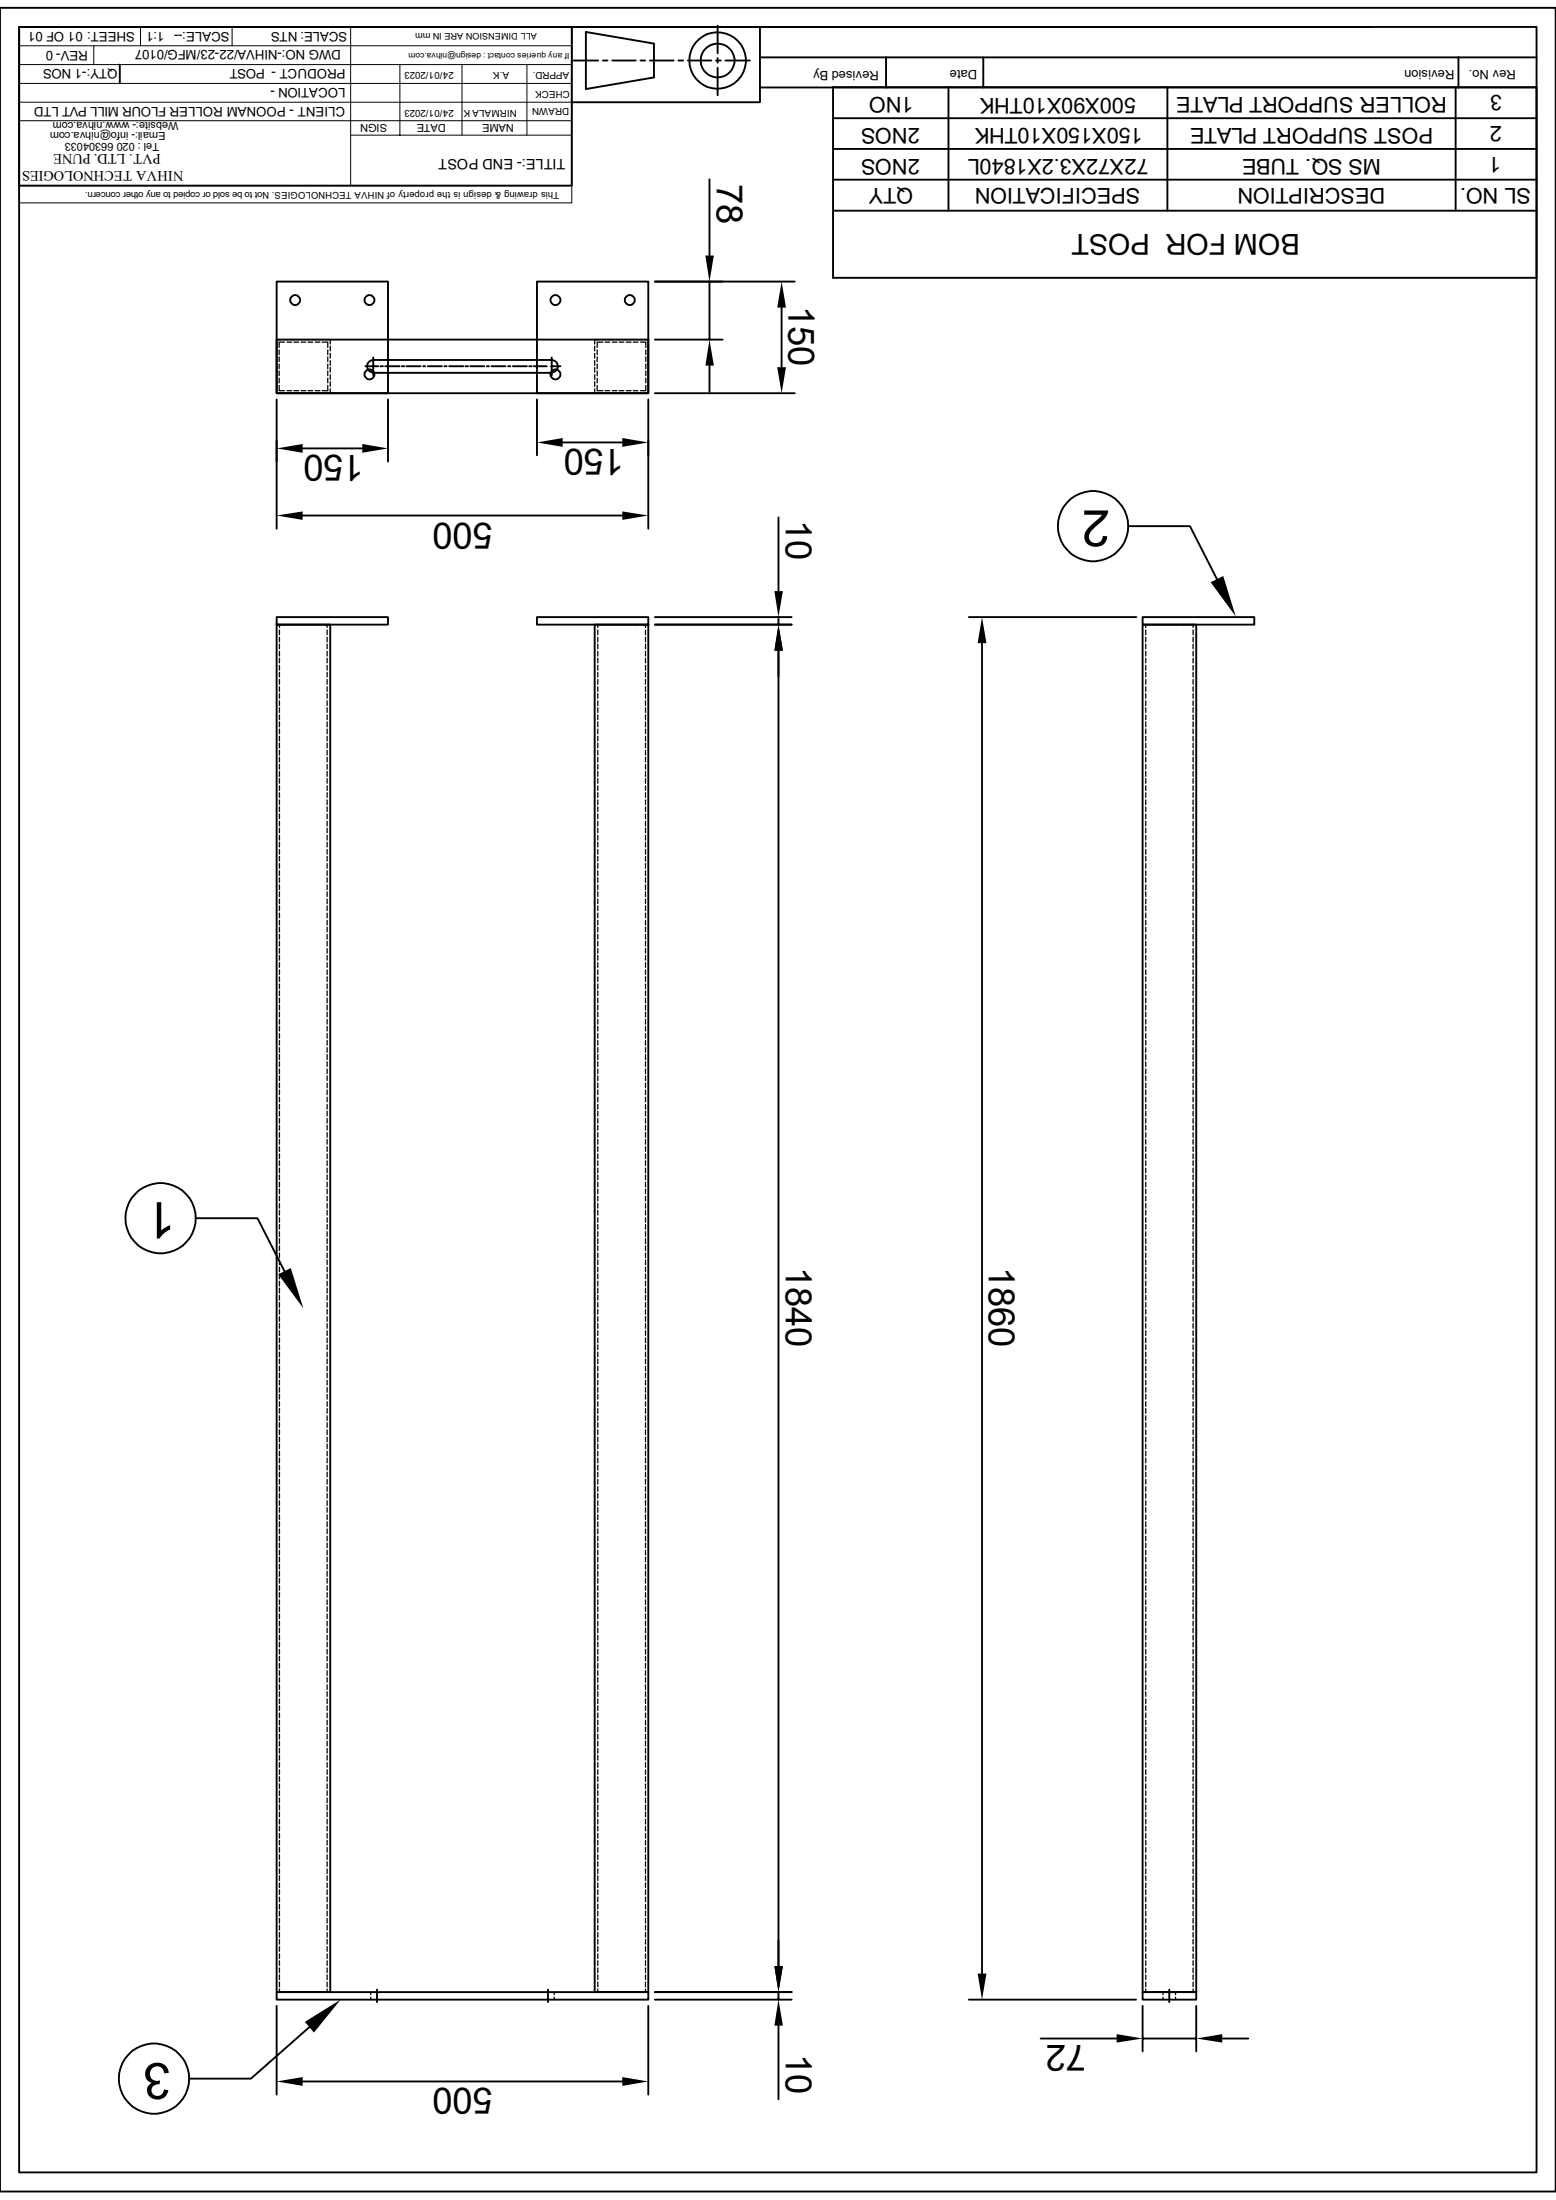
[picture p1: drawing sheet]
<svg xmlns="http://www.w3.org/2000/svg" width="210mm" height="297mm" viewBox="0 0 210 297" stroke-linecap="round" stroke-linejoin="round" font-family="sans-serif">
<g fill="none" stroke="#000" stroke-width=".25">
<path d="M0 1.1h210v294.8h-210zM2.6 3.6h204.8v289.7h-204.8zM2.6 3.6h74.6v21.5h-74.6zM2.6 3.6h68.9M16.2 8.7v2.6M77.2 3.6h25.4M77.4 8.2h3.3M79.1 4.3l9.2 1.6v4.6l-9.2 1.5zM81.4 8.2h.6M82.6 8.2h3.2M86.4 8.2h.7M87.7 8.2h3.2"/>
<path d="M91.6 8.2h.6M92.8 8.2h3.2M96.6 8.2h.7M96.9 3.5v3.7M96.9 7.8v.7M96.9 9.1v3.8M97.9 8.2h3.3M102.6 7.7h104.8M102.6 11.8h104.8M112.4 11.8h95v25.7h-95zM112.4 16h95M119.6 7.7v4.1"/>
<path d="M128 11.8v16.6M132.7 7.7v4.1M157.6 11.8v16.6M185.1 3.6h-82.5v10.2h-25.4M196.5 11.8v16.6M196.9 7.7v4.1M37.3 38h15.1v15.1h-15.1zM72.5 38h15v15.1h-15zM88.4 38h18.9M95.8 24.2v10.3M95.8 38v7.8M112.4 28.4h95"/>
<path d="M112.4 24.3h95M112.4 20.1h95M37.3 45.8h50.2v7.3h-50.2zM37.3 53.9v17.5M49.3 49.4h1.8M50.4 49.4v.1M50.4 48.3v1M50.4 49.6v1.1M50.4 50.3h24.1M51.4 49.4h.3M52 49.4h1.9M52.4 53.9v8.4"/>
<path d="M54.2 49.4h.4M54.9 49.4h1.9M57.1 49.4h.3M57.7 49.4h1.9M60 49.4h.3M60.6 49.4h1.9M62.8 49.4h.4M63.5 49.4h1.9M65.7 49.4h.3M66.3 49.4h1.9M68.6 49.4h.3M69.2 49.4h1.9"/>
<path d="M71.4 49.4h.4M72.1 49.4h1.7M72.5 53.9v7.6M74.4 49.4h.1M74.5 50.3a.85 .85 0 0 0 .8-.9 .85 .85 0 0 0-.8-.8h-24.1a.85 .85 0 0 0-.9 .8 .85 .85 0 0 0 .9 .9M74.5 48.3v1M74.5 49.6v1.1M74.5 49.4v.1M74.6 49.4h1M75.9 59.7h8.1M87.5 53.9v17.5M88.4 53.1h18.9"/>
<path d="M88.4 45.8h9.1M95.8 49.4v3.5M105.5 41.5v8.1M40.9 69.6h43.1M40.9 60.5h8M105.1 69.9v9.9M152.3 71h8.3l3.7 7.2M37.3 84.3h7.3v184.6h-7.3zM37.3 83.3h15.1v1h-15.1zM72.5 83.3h15v1h-15zM80.3 84.3h7.2v184.6h-7.2zM88.4 84.3h18.4"/>
<path d="M88.4 83.3h18.4M105.1 87.8v177.6M105.1 83.3v1M130.8 83.3h22.6M132.5 86.8v179.6M154.2 84.3h7.3v184.6h-7.3zM154.2 83.3h15.1v1h-15.1zM26.5 164.5h8.3l3.6 7.1M37.3 268.9h50.2v1.1h-50.2zM37.3 270.8v12M41.7 273.7l-7.8 6.9h-8.3M50.9 268.6v1.7"/>
<path d="M74 268.6v1.7M87.5 270.8v12M88.4 268.9h18.4M88.4 270h18.4M105.1 268.9v1.1M105.1 273.5v9.9M130.8 270h22.5M140.5 275.2h10.2M154.2 270.8v6.1M154.2 275.2h7.3M154.2 268.9h7.3v1.1h-7.3zM157.8 268.6v1.7"/>
<path d="M161.5 270.8v6.1M165 275.2h3.5M40.9 281h43.1"/>
<circle cx="96.9" cy="8.2" r="3.8"/>
<circle cx="96.9" cy="8.2" r="2.29"/>
<circle cx="39.9" cy="40.5" r=".67"/>
<circle cx="49.9" cy="40.5" r=".67"/>
<circle cx="49.9" cy="50.6" r=".67"/>
<circle cx="75" cy="40.5" r=".67"/>
<circle cx="75" cy="50.6" r=".67"/>
<circle cx="85" cy="40.5" r=".67"/>
<circle cx="147.5" cy="71" r="4.7"/>
<circle cx="21.7" cy="164.5" r="4.7"/>
<circle cx="20.8" cy="280.6" r="4.7"/>
</g>
<g fill="none" stroke="#000" stroke-width=".13">
<path d="M2.6 8.7h74.6M2.6 11.3h74.6M2.6 13.8h74.6M2.6 16.3h74.6M2.6 6.2h74.6M12.7 6.2v2.5M19 3.6v2.6M31.3 3.6v2.6M47.3 3.6v21.5M47.3 18.2h29.9M54 8.7v9.5M62.4 8.7v9.5"/>
<path d="M71.1 8.7v9.5M77.2 3.6v21.5M2.6 25.1h74.6v2.3h-74.6zM2.6 25.1h73.3"/>
</g>
<g fill="#000">
<path d="M95.2 34.5h1.2l-.6 3.5zM95.8 45.8l.6 3.6h-1.2zM105.5 38l.6 3.5h-1.2zM104.9 49.6h1.2l-.6 3.5zM37.3 69.6l3.6-.6v1.2zM37.3 60.5l3.6-.6v1.2zM48.9 59.9l3.5 .6-3.5 .6zM72.5 59.7l3.4-.6v1.2zM84 59.1l3.5 .6-3.5 .6zM84 69l3.5 .6-3.5 .6zM104.5 79.8h1.2l-.6 3.5zM163.4 78.6l1.7-.8 1.7 5.4z"/>
<path d="M105.1 84.3l.6 3.5h-1.2zM132.5 83.3l.6 3.5h-1.1zM37.5 172l1.7-.8 1.7 5.4zM41.1 273l4.9-3-3.6 4.4zM104.5 265.4h1.2l-.6 3.5zM105.1 270l.6 3.5h-1.2zM132 266.4h1.1l-.6 3.6zM150.7 274.6l3.5 .6-3.5 .6zM161.5 275.2l3.5-.6v1.2zM37.3 281l3.6-.6v1.2zM84 280.4l3.5 .6-3.5 .6z"/>
</g>
<g fill="none" stroke="#000" stroke-width=".17">
<path d="M37.3 52.5v.6h.6M37.3 46.7v.7M37.3 47.7v.6M37.3 48.7v.6M37.3 49.6v.6M37.3 50.6v.6M37.3 51.5v.7M37.7 52v.7h.7M37.7 47.2v.7M37.7 48.2v.6M37.7 49.1v.7M37.7 50.1v.6"/>
<path d="M37.7 51.1v.6M37.9 45.8h-.6v.6M38.2 53.1h.7M38.2 45.8h.7M38.4 46.2h-.7v.7M38.7 46.2h.7M38.7 52.7h.7M39.2 53.1h.6M39.2 45.8h.6M39.7 46.2h.6M39.7 52.7h.6M40.1 53.1h.7"/>
<path d="M40.1 45.8h.7M40.6 46.2h.7M40.6 52.7h.7M41.1 53.1h.6M41.1 45.8h.6M41.6 46.2h.6M41.6 52.7h.6M42.1 53.1h.6M42.1 45.8h.6M42.5 46.2h.7M42.5 52.7h.7M43 53.1h.6"/>
<path d="M43 45.8h.6M43.5 46.2h.7v.7M44 45.8h.6v.6M44.2 47.2v.7M44.2 48.2v.6M44.2 49.1v.7M44.2 50.1v.6M44.2 51.1v.6M44.2 52v.7h-.7M44.6 46.7v.7M44.6 47.7v.6M44.6 48.7v.6"/>
<path d="M44.6 49.6v.6M44.6 50.6v.6M44.6 51.5v.7M44.6 52.5v.6h-.6M80.3 52.5v.6h.6M80.3 46.7v.7M80.3 47.7v.6M80.3 48.7v.6M80.3 49.6v.6M80.3 50.6v.6M80.3 51.5v.7M80.6 52v.7h.8"/>
<path d="M80.6 47.2v.7M80.6 48.2v.6M80.6 49.1v.7M80.6 50.1v.6M80.6 51.1v.6M80.9 45.8h-.6v.6M81.2 53.1h.6M81.2 45.8h.6M81.4 46.2h-.8v.7M81.7 52.7h.6M81.7 46.2h.6M82.1 53.1h.7"/>
<path d="M82.1 45.8h.7M82.6 52.7h.7M82.6 46.2h.7M83.1 53.1h.6M83.1 45.8h.6M83.6 52.7h.6M83.6 46.2h.6M84.1 53.1h.6M84.1 45.8h.6M84.5 52.7h.7M84.5 46.2h.7M85 53.1h.6"/>
<path d="M85 45.8h.6M85.5 52.7h.6M85.5 46.2h.6M86 53.1h.6M86 45.8h.6M86.4 46.2h.8v.7M86.9 45.8h.6v.6M87.2 52v.7h-.8M87.2 47.2v.7M87.2 48.2v.6M87.2 49.1v.7M87.2 50.1v.6"/>
<path d="M87.2 51.1v.6M87.5 52.5v.6h-.6M87.5 46.7v.7M87.5 47.7v.6M87.5 48.7v.6M87.5 49.6v.6M87.5 50.6v.6M87.5 51.5v.7M37.7 85v.7M37.7 86v.7M37.7 87v.6M37.7 87.9v.7"/>
<path d="M37.7 88.9v.6M37.7 89.8v.7M37.7 90.8v.6M37.7 91.7v.7M37.7 92.7v.6M37.7 93.6v.7M37.7 94.6v.7M37.7 95.5v.7M37.7 96.5v.7M37.7 97.5v.6M37.7 98.4v.7M37.7 99.4v.6"/>
<path d="M38.4 84.3h-.7v.4M38.7 84.3h.7M39.7 84.3h.6M40.6 84.3h.7M41.6 84.3h.6M42.5 84.3h.7M43.5 84.3h.7v.4M44.2 85v.7M44.2 86v.7M44.2 87v.6M44.2 87.9v.7M44.2 88.9v.6"/>
<path d="M44.2 89.8v.7M44.2 90.8v.6M44.2 91.7v.7M44.2 92.7v.6M44.2 93.6v.7M44.2 94.6v.6M44.2 95.5v.7M44.2 96.5v.7M44.2 97.5v.6M44.2 98.4v.7M44.2 99.4v.6M80.7 85v.7"/>
<path d="M80.7 86v.7M80.7 87v.6M80.7 87.9v.7M80.7 88.9v.6M80.7 89.8v.7M80.7 90.8v.6M80.7 91.7v.7M80.7 92.7v.6M80.7 93.6v.7M80.7 94.6v.6M80.7 95.5v.7M80.7 96.5v.7"/>
<path d="M80.7 97.5v.6M80.7 98.4v.7M80.7 99.4v.6M81.4 84.3h-.7v.4M81.7 84.3h.6M82.6 84.3h.7M83.6 84.3h.6M84.5 84.3h.7M85.5 84.3h.6M86.4 84.3h.7v.4M87.1 85v.7M87.1 86v.7"/>
<path d="M87.1 87v.6M87.1 87.9v.7M87.1 88.9v.6M87.1 89.8v.7M87.1 90.8v.6M87.1 91.7v.7M87.1 92.7v.6M87.1 93.6v.7M87.1 94.6v.7M87.1 95.5v.7M87.1 96.5v.7M87.1 97.5v.6"/>
<path d="M87.1 98.4v.7M87.1 99.4v.6M154.6 85v.7M154.6 86v.7M154.6 87v.6M154.6 87.9v.7M154.6 88.9v.6M154.6 89.8v.7M154.6 90.8v.6M154.6 91.7v.7M154.6 92.7v.6M154.6 93.6v.7"/>
<path d="M154.6 94.6v.6M154.6 95.5v.7M154.6 96.5v.7M154.6 97.5v.6M154.6 98.4v.7M154.6 99.4v.6M155.3 84.3h-.7v.4M155.6 84.3h.7M156.5 84.3h.7M157.5 84.3h.7M158.5 84.3h.6M159.4 84.3h.7"/>
<path d="M160.4 84.3h.6v.4M161 85v.7M161 86v.7M161 87v.6M161 87.9v.7M161 88.9v.6M161 89.8v.7M161 90.8v.6M161 91.7v.7M161 92.7v.6M161 93.6v.7M161 94.6v.7"/>
<path d="M161 95.5v.7M161 96.5v.7M161 97.5v.6M161 98.4v.7M161 99.4v.6M37.7 100.3v.7M37.7 101.3v.6M37.7 102.2v.7M37.7 103.2v.6M37.7 104.1v.7M37.7 105.1v.6M37.7 106.1v.6"/>
<path d="M37.7 107v.7M37.7 108v.6M37.7 108.9v.7M37.7 109.9v.6M37.7 110.9v.6M37.7 111.8v.6M37.7 112.8v.6M37.7 113.7v.6M37.7 114.7v.6M37.7 115.6v.6M37.7 116.6v.6M37.7 117.6v.6"/>
<path d="M37.7 118.5v.6M37.7 119.5v.6M44.2 100.3v.7M44.2 101.3v.6M44.2 102.2v.7M44.2 103.2v.6M44.2 104.1v.7M44.2 105.1v.6M44.2 106.1v.6M44.2 107v.7M44.2 108v.6M44.2 108.9v.7"/>
<path d="M44.2 109.9v.6M44.2 110.9v.6M44.2 111.8v.6M44.2 112.8v.6M44.2 113.7v.6M44.2 114.7v.6M44.2 115.6v.6M44.2 116.6v.6M44.2 117.6v.6M44.2 118.5v.6M44.2 119.5v.6M80.7 100.3v.7"/>
<path d="M80.7 101.3v.6M80.7 102.2v.7M80.7 103.2v.6M80.7 104.1v.7M80.7 105.1v.6M80.7 106.1v.6M80.7 107v.7M80.7 108v.6M80.7 108.9v.7M80.7 109.9v.6M80.7 110.9v.6M80.7 111.8v.6"/>
<path d="M80.7 112.8v.6M80.7 113.7v.6M80.7 114.7v.6M80.7 115.6v.6M80.7 116.6v.6M80.7 117.6v.6M80.7 118.5v.6M80.7 119.5v.6M87.1 100.3v.7M87.1 101.3v.6M87.1 102.2v.7M87.1 103.2v.6"/>
<path d="M87.1 104.1v.7M87.1 105.1v.6M87.1 106.1v.6M87.1 107v.7M87.1 108v.6M87.1 108.9v.7M87.1 109.9v.6M87.1 110.9v.6M87.1 111.8v.6M87.1 112.8v.6M87.1 113.7v.6M87.1 114.7v.6"/>
<path d="M87.1 115.6v.6M87.1 116.6v.6M87.1 117.6v.6M87.1 118.5v.6M87.1 119.5v.6M154.6 100.3v.7M154.6 101.3v.6M154.6 102.2v.7M154.6 103.2v.6M154.6 104.1v.7M154.6 105.1v.6M154.6 106.1v.6"/>
<path d="M154.6 107v.7M154.6 108v.6M154.6 108.9v.7M154.6 109.9v.6M154.6 110.9v.6M154.6 111.8v.6M154.6 112.8v.6M154.6 113.7v.6M154.6 114.7v.6M154.6 115.6v.6M154.6 116.6v.6M154.6 117.6v.6"/>
<path d="M154.6 118.5v.6M154.6 119.5v.6M161 100.3v.7M161 101.3v.6M161 102.2v.7M161 103.2v.6M161 104.1v.7M161 105.1v.6M161 106.1v.6M161 107v.7M161 108v.6M161 108.9v.7"/>
<path d="M161 109.9v.6M161 110.9v.6M161 111.8v.6M161 112.8v.6M161 113.7v.6M161 114.7v.6M161 115.6v.6M161 116.6v.6M161 117.6v.6M161 118.5v.6M161 119.5v.6M37.7 120.4v.6"/>
<path d="M37.7 121.4v.6M37.7 122.3v.6M37.7 123.3v.6M37.7 124.2v.7M37.7 125.2v.6M37.7 126.2v.6M37.7 127.1v.6M37.7 128.1v.6M37.7 129v.6M37.7 130v.6M37.7 130.9v.7M37.7 131.9v.6"/>
<path d="M37.7 132.8v.7M37.7 133.8v.6M37.7 134.7v.7M37.7 135.7v.7M37.7 136.7v.6M37.7 137.6v.7M37.7 138.6v.6M37.7 139.5v.7M44.2 120.4v.6M44.2 121.4v.6M44.2 122.3v.6M44.2 123.3v.6"/>
<path d="M44.2 124.2v.7M44.2 125.2v.6M44.2 126.2v.6M44.2 127.1v.6M44.2 128.1v.6M44.2 129v.6M44.2 130v.6M44.2 130.9v.7M44.2 131.9v.6M44.2 132.8v.7M44.2 133.8v.6M44.2 134.7v.7"/>
<path d="M44.2 135.7v.7M44.2 136.7v.6M44.2 137.6v.7M44.2 138.6v.6M44.2 139.5v.7M80.7 120.4v.6M80.7 121.4v.6M80.7 122.3v.6M80.7 123.3v.6M80.7 124.2v.7M80.7 125.2v.6M80.7 126.2v.6"/>
<path d="M80.7 127.1v.6M80.7 128.1v.6M80.7 129v.6M80.7 130v.6M80.7 130.9v.7M80.7 131.9v.6M80.7 132.8v.7M80.7 133.8v.6M80.7 134.7v.7M80.7 135.7v.7M80.7 136.7v.6M80.7 137.6v.7"/>
<path d="M80.7 138.6v.6M80.7 139.5v.7M87.1 120.4v.6M87.1 121.4v.6M87.1 122.3v.6M87.1 123.3v.6M87.1 124.2v.7M87.1 125.2v.6M87.1 126.2v.6M87.1 127.1v.6M87.1 128.1v.6M87.1 129v.6"/>
<path d="M87.1 130v.6M87.1 130.9v.7M87.1 131.9v.6M87.1 132.8v.7M87.1 133.8v.6M87.1 134.7v.7M87.1 135.7v.7M87.1 136.7v.6M87.1 137.6v.7M87.1 138.6v.6M87.1 139.5v.7M154.6 120.4v.6"/>
<path d="M154.6 121.4v.6M154.6 122.3v.6M154.6 123.3v.6M154.6 124.2v.7M154.6 125.2v.6M154.6 126.2v.6M154.6 127.1v.6M154.6 128.1v.6M154.6 129v.6M154.6 130v.6M154.6 130.9v.7M154.6 131.9v.6"/>
<path d="M154.6 132.8v.7M154.6 133.8v.6M154.6 134.7v.7M154.6 135.7v.7M154.6 136.7v.6M154.6 137.6v.7M154.6 138.6v.6M154.6 139.5v.7M161 120.4v.6M161 121.4v.6M161 122.3v.6M161 123.3v.6"/>
<path d="M161 124.2v.7M161 125.2v.6M161 126.2v.6M161 127.1v.6M161 128.1v.6M161 129v.6M161 130v.6M161 130.9v.7M161 131.9v.6M161 132.8v.7M161 133.8v.6M161 134.7v.7"/>
<path d="M161 135.7v.7M161 136.7v.6M161 137.6v.7M161 138.6v.6M161 139.5v.7M37.7 140.5v.6M37.7 141.4v.7M37.7 142.4v.6M37.7 143.3v.7M37.7 144.3v.6M37.7 145.2v.7M37.7 146.2v.7"/>
<path d="M37.7 147.2v.6M37.7 148.1v.7M37.7 149.1v.6M37.7 150v.7M37.7 151v.6M37.7 151.9v.7M37.7 152.9v.6M37.7 153.8v.7M37.7 154.8v.6M37.7 155.8v.6M37.7 156.7v.7M37.7 157.7v.6"/>
<path d="M37.7 158.6v.7M37.7 159.6v.6M44.2 140.5v.6M44.2 141.4v.7M44.2 142.4v.6M44.2 143.3v.7M44.2 144.3v.6M44.2 145.2v.7M44.2 146.2v.7M44.2 147.2v.6M44.2 148.1v.7M44.2 149.1v.6"/>
<path d="M44.2 150v.7M44.2 151v.6M44.2 151.9v.7M44.2 152.9v.6M44.2 153.8v.7M44.2 154.8v.6M44.2 155.8v.6M44.2 156.7v.7M44.2 157.7v.6M44.2 158.6v.7M44.2 159.6v.6M80.7 140.5v.6"/>
<path d="M80.7 141.4v.7M80.7 142.4v.6M80.7 143.3v.7M80.7 144.3v.6M80.7 145.2v.7M80.7 146.2v.7M80.7 147.2v.6M80.7 148.1v.7M80.7 149.1v.6M80.7 150v.7M80.7 151v.6M80.7 151.9v.7"/>
<path d="M80.7 152.9v.6M80.7 153.8v.7M80.7 154.8v.6M80.7 155.8v.6M80.7 156.7v.7M80.7 157.7v.6M80.7 158.6v.7M80.7 159.6v.6M87.1 140.5v.6M87.1 141.4v.7M87.1 142.4v.6M87.1 143.3v.7"/>
<path d="M87.1 144.3v.6M87.1 145.2v.7M87.1 146.2v.7M87.1 147.2v.6M87.1 148.1v.7M87.1 149.1v.6M87.1 150v.7M87.1 151v.6M87.1 151.9v.7M87.1 152.9v.6M87.1 153.8v.7M87.1 154.8v.6"/>
<path d="M87.1 155.8v.6M87.1 156.7v.7M87.1 157.7v.6M87.1 158.6v.7M87.1 159.6v.6M154.6 140.5v.6M154.6 141.4v.7M154.6 142.4v.6M154.6 143.3v.7M154.6 144.3v.6M154.6 145.2v.7M154.6 146.2v.7"/>
<path d="M154.6 147.2v.6M154.6 148.1v.7M154.6 149.1v.6M154.6 150v.7M154.6 151v.6M154.6 151.9v.7M154.6 152.9v.6M154.6 153.8v.7M154.6 154.8v.6M154.6 155.8v.6M154.6 156.7v.7M154.6 157.7v.6"/>
<path d="M154.6 158.6v.7M154.6 159.6v.6M161 140.5v.6M161 141.4v.7M161 142.4v.6M161 143.3v.7M161 144.3v.6M161 145.2v.7M161 146.2v.7M161 147.2v.6M161 148.1v.7M161 149.1v.6"/>
<path d="M161 150v.7M161 151v.6M161 151.9v.7M161 152.9v.6M161 153.8v.7M161 154.8v.6M161 155.8v.6M161 156.7v.7M161 157.7v.6M161 158.6v.7M161 159.6v.6M37.7 160.5v.7"/>
<path d="M37.7 161.5v.6M37.7 162.5v.6M37.7 163.4v.6M37.7 164.4v.6M37.7 165.3v.6M37.7 166.3v.6M37.7 167.2v.7M37.7 168.2v.6M37.7 169.2v.6M37.7 170.1v.6M37.7 171.1v.6M37.7 172v.6"/>
<path d="M37.7 173v.6M37.7 173.9v.7M37.7 174.9v.6M37.7 175.9v.6M37.7 176.8v.6M37.7 177.8v.6M37.7 178.7v.6M37.7 179.7v.6M44.2 160.5v.7M44.2 161.5v.6M44.2 162.5v.6M44.2 163.4v.6"/>
<path d="M44.2 164.4v.6M44.2 165.3v.6M44.2 166.3v.6M44.2 167.2v.7M44.2 168.2v.6M44.2 169.2v.6M44.2 170.1v.6M44.2 171.1v.6M44.2 172v.6M44.2 173v.6M44.2 173.9v.7M44.2 174.9v.6"/>
<path d="M44.2 175.9v.6M44.2 176.8v.6M44.2 177.8v.6M44.2 178.7v.6M44.2 179.7v.6M80.7 160.5v.7M80.7 161.5v.6M80.7 162.5v.6M80.7 163.4v.6M80.7 164.4v.6M80.7 165.3v.6M80.7 166.3v.6"/>
<path d="M80.7 167.2v.7M80.7 168.2v.6M80.7 169.2v.6M80.7 170.1v.6M80.7 171.1v.6M80.7 172v.6M80.7 173v.6M80.7 173.9v.7M80.7 174.9v.6M80.7 175.9v.6M80.7 176.8v.6M80.7 177.8v.6"/>
<path d="M80.7 178.7v.6M80.7 179.7v.6M87.1 160.5v.7M87.1 161.5v.6M87.1 162.5v.6M87.1 163.4v.6M87.1 164.4v.6M87.1 165.3v.6M87.1 166.3v.6M87.1 167.2v.7M87.1 168.2v.6M87.1 169.2v.6"/>
<path d="M87.1 170.1v.6M87.1 171.1v.6M87.1 172v.6M87.1 173v.6M87.1 173.9v.7M87.1 174.9v.6M87.1 175.9v.6M87.1 176.8v.6M87.1 177.8v.6M87.1 178.7v.6M87.1 179.7v.6M154.6 160.5v.7"/>
<path d="M154.6 161.5v.6M154.6 162.5v.6M154.6 163.4v.6M154.6 164.4v.6M154.6 165.3v.6M154.6 166.3v.6M154.6 167.2v.7M154.6 168.2v.6M154.6 169.2v.6M154.6 170.1v.6M154.6 171.1v.6M154.6 172v.6"/>
<path d="M154.6 173v.6M154.6 173.9v.7M154.6 174.9v.6M154.6 175.9v.6M154.6 176.8v.6M154.6 177.8v.6M154.6 178.7v.6M154.6 179.7v.6M161 160.5v.7M161 161.5v.6M161 162.5v.6M161 163.4v.6"/>
<path d="M161 164.4v.6M161 165.3v.6M161 166.3v.6M161 167.2v.7M161 168.2v.6M161 169.2v.6M161 170.1v.6M161 171.1v.6M161 172v.6M161 173v.6M161 173.9v.7M161 174.9v.6"/>
<path d="M161 175.9v.6M161 176.8v.6M161 177.8v.6M161 178.7v.6M161 179.7v.6M37.7 180.6v.7M37.7 181.6v.6M37.7 182.5v.7M37.7 183.5v.6M37.7 184.4v.7M37.7 185.4v.6M37.7 186.4v.6"/>
<path d="M37.7 187.3v.7M37.7 188.3v.6M37.7 189.2v.7M37.7 190.2v.6M37.7 191.1v.7M37.7 192.1v.6M37.7 193v.7M37.7 194v.6M37.7 194.9v.7M37.7 195.9v.7M37.7 196.9v.6M37.7 197.8v.7"/>
<path d="M37.7 198.8v.6M37.7 199.7v.7M44.2 180.6v.7M44.2 181.6v.6M44.2 182.5v.7M44.2 183.5v.6M44.2 184.4v.7M44.2 185.4v.6M44.2 186.4v.6M44.2 187.3v.7M44.2 188.3v.6M44.2 189.2v.7"/>
<path d="M44.2 190.2v.6M44.2 191.1v.7M44.2 192.1v.6M44.2 193v.7M44.2 194v.6M44.2 194.9v.7M44.2 195.9v.7M44.2 196.8v.7M44.2 197.8v.7M44.2 198.8v.6M44.2 199.7v.7M80.7 180.6v.7"/>
<path d="M80.7 181.6v.6M80.7 182.5v.7M80.7 183.5v.6M80.7 184.4v.7M80.7 185.4v.6M80.7 186.4v.6M80.7 187.3v.7M80.7 188.3v.6M80.7 189.2v.7M80.7 190.2v.6M80.7 191.1v.7M80.7 192.1v.6"/>
<path d="M80.7 193v.7M80.7 194v.6M80.7 194.9v.7M80.7 195.9v.7M80.7 196.8v.7M80.7 197.8v.7M80.7 198.8v.6M80.7 199.7v.7M87.1 180.6v.7M87.1 181.6v.6M87.1 182.5v.7M87.1 183.5v.6"/>
<path d="M87.1 184.4v.7M87.1 185.4v.6M87.1 186.4v.6M87.1 187.3v.7M87.1 188.3v.6M87.1 189.2v.7M87.1 190.2v.6M87.1 191.1v.7M87.1 192.1v.6M87.1 193v.7M87.1 194v.6M87.1 194.9v.7"/>
<path d="M87.1 195.9v.7M87.1 196.9v.6M87.1 197.8v.7M87.1 198.8v.6M87.1 199.7v.7M154.6 180.6v.7M154.6 181.6v.6M154.6 182.5v.7M154.6 183.5v.6M154.6 184.4v.7M154.6 185.4v.6M154.6 186.4v.6"/>
<path d="M154.6 187.3v.7M154.6 188.3v.6M154.6 189.2v.7M154.6 190.2v.6M154.6 191.1v.7M154.6 192.1v.6M154.6 193v.7M154.6 194v.6M154.6 194.9v.7M154.6 195.9v.7M154.6 196.8v.7M154.6 197.8v.7"/>
<path d="M154.6 198.8v.6M154.6 199.7v.7M161 180.6v.7M161 181.6v.6M161 182.5v.7M161 183.5v.6M161 184.4v.7M161 185.4v.6M161 186.4v.6M161 187.3v.7M161 188.3v.6M161 189.2v.7"/>
<path d="M161 190.2v.6M161 191.1v.7M161 192.1v.6M161 193v.7M161 194v.6M161 194.9v.7M161 195.9v.7M161 196.9v.6M161 197.8v.7M161 198.8v.6M161 199.7v.7M37.7 200.7v.6"/>
<path d="M37.7 201.6v.7M37.7 202.6v.6M37.7 203.5v.7M37.7 204.5v.6M37.7 205.4v.7M37.7 206.4v.7M37.7 207.4v.6M37.7 208.3v.7M37.7 209.3v.6M37.7 210.2v.7M37.7 211.2v.6M37.7 212.1v.7"/>
<path d="M37.7 213.1v.6M37.7 214.1v.6M37.7 215v.6M37.7 216v.6M37.7 216.9v.7M37.7 217.9v.6M37.7 218.9v.6M37.7 219.8v.6M44.2 200.7v.6M44.2 201.6v.7M44.2 202.6v.6M44.2 203.5v.7"/>
<path d="M44.2 204.5v.6M44.2 205.4v.7M44.2 206.4v.7M44.2 207.4v.6M44.2 208.3v.7M44.2 209.3v.6M44.2 210.2v.7M44.2 211.2v.6M44.2 212.1v.7M44.2 213.1v.6M44.2 214.1v.6M44.2 215v.6"/>
<path d="M44.2 216v.6M44.2 216.9v.7M44.2 217.9v.6M44.2 218.9v.6M44.2 219.8v.6M80.7 200.7v.6M80.7 201.6v.7M80.7 202.6v.6M80.7 203.5v.7M80.7 204.5v.6M80.7 205.4v.7M80.7 206.4v.7"/>
<path d="M80.7 207.4v.6M80.7 208.3v.7M80.7 209.3v.6M80.7 210.2v.7M80.7 211.2v.6M80.7 212.1v.7M80.7 213.1v.6M80.7 214.1v.6M80.7 215v.6M80.7 216v.6M80.7 216.9v.7M80.7 217.9v.6"/>
<path d="M80.7 218.9v.6M80.7 219.8v.6M87.1 200.7v.6M87.1 201.6v.7M87.1 202.6v.6M87.1 203.5v.7M87.1 204.5v.6M87.1 205.4v.7M87.1 206.4v.7M87.1 207.4v.6M87.1 208.3v.7M87.1 209.3v.6"/>
<path d="M87.1 210.2v.7M87.1 211.2v.6M87.1 212.1v.7M87.1 213.1v.6M87.1 214.1v.6M87.1 215v.6M87.1 216v.6M87.1 216.9v.7M87.1 217.9v.6M87.1 218.9v.6M87.1 219.8v.6M154.6 200.7v.6"/>
<path d="M154.6 201.6v.7M154.6 202.6v.6M154.6 203.5v.7M154.6 204.5v.6M154.6 205.4v.7M154.6 206.4v.7M154.6 207.4v.6M154.6 208.3v.7M154.6 209.3v.6M154.6 210.2v.7M154.6 211.2v.6M154.6 212.1v.7"/>
<path d="M154.6 213.1v.6M154.6 214.1v.6M154.6 215v.6M154.6 216v.6M154.6 216.9v.7M154.6 217.9v.6M154.6 218.9v.6M154.6 219.8v.6M161 200.7v.6M161 201.6v.7M161 202.6v.6M161 203.5v.7"/>
<path d="M161 204.5v.6M161 205.4v.7M161 206.4v.7M161 207.4v.6M161 208.3v.7M161 209.3v.6M161 210.2v.7M161 211.2v.6M161 212.1v.7M161 213.1v.6M161 214.1v.6M161 215v.6"/>
<path d="M161 216v.6M161 216.9v.7M161 217.9v.6M161 218.9v.6M161 219.8v.6M37.7 220.8v.6M37.7 221.7v.6M37.7 222.7v.6M37.7 223.6v.6M37.7 224.6v.6M37.7 225.6v.6M37.7 226.5v.6"/>
<path d="M37.7 227.5v.6M37.7 228.4v.6M37.7 229.4v.6M37.7 230.3v.6M37.7 231.3v.6M37.7 232.2v.7M37.7 233.2v.6M37.7 234.1v.7M37.7 235.1v.6M37.7 236.1v.6M37.7 237v.6M37.7 238v.6"/>
<path d="M37.7 238.9v.7M37.7 239.9v.6M44.2 220.8v.6M44.2 221.7v.6M44.2 222.7v.6M44.2 223.6v.6M44.2 224.6v.6M44.2 225.6v.6M44.2 226.5v.6M44.2 227.5v.6M44.2 228.4v.6M44.2 229.4v.6"/>
<path d="M44.2 230.3v.6M44.2 231.3v.6M44.2 232.2v.7M44.2 233.2v.6M44.2 234.1v.7M44.2 235.1v.6M44.2 236.1v.6M44.2 237v.6M44.2 238v.6M44.2 238.9v.7M44.2 239.9v.6M80.7 220.8v.6"/>
<path d="M80.7 221.7v.6M80.7 222.7v.6M80.7 223.6v.6M80.7 224.6v.6M80.7 225.6v.6M80.7 226.5v.6M80.7 227.5v.6M80.7 228.4v.6M80.7 229.4v.6M80.7 230.3v.6M80.7 231.3v.6M80.7 232.2v.7"/>
<path d="M80.7 233.2v.6M80.7 234.1v.7M80.7 235.1v.6M80.7 236.1v.6M80.7 237v.6M80.7 238v.6M80.7 238.9v.7M80.7 239.9v.6M87.1 220.8v.6M87.1 221.7v.6M87.1 222.7v.6M87.1 223.6v.6"/>
<path d="M87.1 224.6v.6M87.1 225.6v.6M87.1 226.5v.6M87.1 227.5v.6M87.1 228.4v.6M87.1 229.4v.6M87.1 230.3v.6M87.1 231.3v.6M87.1 232.2v.7M87.1 233.2v.6M87.1 234.1v.7M87.1 235.1v.6"/>
<path d="M87.1 236.1v.6M87.1 237v.6M87.1 238v.6M87.1 238.9v.7M87.1 239.9v.6M154.6 220.8v.6M154.6 221.7v.6M154.6 222.7v.6M154.6 223.6v.6M154.6 224.6v.6M154.6 225.6v.6M154.6 226.5v.6"/>
<path d="M154.6 227.5v.6M154.6 228.4v.6M154.6 229.4v.6M154.6 230.3v.6M154.6 231.3v.6M154.6 232.2v.7M154.6 233.2v.6M154.6 234.1v.7M154.6 235.1v.6M154.6 236.1v.6M154.6 237v.6M154.6 238v.6"/>
<path d="M154.6 238.9v.7M154.6 239.9v.6M161 220.8v.6M161 221.7v.6M161 222.7v.6M161 223.6v.6M161 224.6v.6M161 225.6v.6M161 226.5v.6M161 227.5v.6M161 228.4v.6M161 229.4v.6"/>
<path d="M161 230.3v.6M161 231.3v.6M161 232.2v.7M161 233.2v.6M161 234.1v.7M161 235.1v.6M161 236.1v.6M161 237v.6M161 238v.6M161 238.9v.7M161 239.9v.6M37.7 240.8v.7"/>
<path d="M37.7 241.8v.6M37.7 242.7v.7M37.7 243.7v.6M37.7 244.6v.7M37.7 245.6v.7M37.7 246.5v.7M37.7 247.5v.7M37.7 248.5v.6M37.7 249.4v.7M37.7 250.4v.6M37.7 251.3v.7M37.7 252.3v.6"/>
<path d="M37.7 253.2v.7M37.7 254.2v.6M37.7 255.1v.7M37.7 256.1v.7M37.7 257.1v.6M37.7 258v.7M37.7 259v.6M37.7 259.9v.7M44.2 240.8v.7M44.2 241.8v.6M44.2 242.7v.7M44.2 243.7v.6"/>
<path d="M44.2 244.6v.7M44.2 245.6v.7M44.2 246.5v.7M44.2 247.5v.7M44.2 248.5v.6M44.2 249.4v.7M44.2 250.4v.6M44.2 251.3v.7M44.2 252.3v.6M44.2 253.2v.7M44.2 254.2v.6M44.2 255.1v.7"/>
<path d="M44.2 256.1v.7M44.2 257.1v.6M44.2 258v.7M44.2 259v.6M44.2 259.9v.7M80.7 240.8v.7M80.7 241.8v.6M80.7 242.7v.7M80.7 243.7v.6M80.7 244.6v.7M80.7 245.6v.7M80.7 246.5v.7"/>
<path d="M80.7 247.5v.7M80.7 248.5v.6M80.7 249.4v.7M80.7 250.4v.6M80.7 251.3v.7M80.7 252.3v.6M80.7 253.2v.7M80.7 254.2v.6M80.7 255.1v.7M80.7 256.1v.7M80.7 257.1v.6M80.7 258v.7"/>
<path d="M80.7 259v.6M80.7 259.9v.7M87.1 240.8v.7M87.1 241.8v.6M87.1 242.7v.7M87.1 243.7v.6M87.1 244.6v.7M87.1 245.6v.7M87.1 246.5v.7M87.1 247.5v.7M87.1 248.5v.6M87.1 249.4v.7"/>
<path d="M87.1 250.4v.6M87.1 251.3v.7M87.1 252.3v.6M87.1 253.2v.7M87.1 254.2v.6M87.1 255.1v.7M87.1 256.1v.7M87.1 257.1v.6M87.1 258v.7M87.1 259v.6M87.1 259.9v.7M154.6 240.8v.7"/>
<path d="M154.6 241.8v.6M154.6 242.7v.7M154.6 243.7v.6M154.6 244.6v.7M154.6 245.6v.7M154.6 246.5v.7M154.6 247.5v.7M154.6 248.5v.6M154.6 249.4v.7M154.6 250.4v.6M154.6 251.3v.7M154.6 252.3v.6"/>
<path d="M154.6 253.2v.7M154.6 254.2v.6M154.6 255.1v.7M154.6 256.1v.7M154.6 257.1v.6M154.6 258v.7M154.6 259v.6M154.6 259.9v.7M161 240.8v.7M161 241.8v.6M161 242.7v.7M161 243.7v.6"/>
<path d="M161 244.6v.7M161 245.6v.7M161 246.5v.7M161 247.5v.7M161 248.5v.6M161 249.4v.7M161 250.4v.6M161 251.3v.7M161 252.3v.6M161 253.2v.7M161 254.2v.6M161 255.1v.7"/>
<path d="M161 256.1v.7M161 257.1v.6M161 258v.7M161 259v.6M161 259.9v.7M37.7 268.5v.4h.7M37.7 260.9v.6M37.7 261.8v.7M37.7 262.8v.6M37.7 263.8v.6M37.7 264.7v.6M37.7 265.7v.6"/>
<path d="M37.7 266.6v.7M37.7 267.6v.6M38.7 268.9h.7M39.7 268.9h.6M40.6 268.9h.7M41.6 268.9h.6M42.5 268.9h.7M44.2 268.5v.4h-.7M44.2 260.9v.6M44.2 261.8v.7M44.2 262.8v.6M44.2 263.8v.6"/>
<path d="M44.2 264.7v.6M44.2 265.7v.6M44.2 266.6v.7M44.2 267.6v.6M50 268.9v.4M50 269.6v.4M74.8 268.9v.4M74.8 269.6v.4M80.7 268.5v.4h.7M80.7 260.9v.6M80.7 261.8v.7M80.7 262.8v.6"/>
<path d="M80.7 263.8v.6M80.7 264.7v.6M80.7 265.7v.6M80.7 266.6v.7M80.7 267.6v.6M81.7 268.9h.6M82.6 268.9h.7M83.6 268.9h.6M84.5 268.9h.7M85.5 268.9h.6M87.1 260.9v.6M87.1 261.8v.7"/>
<path d="M87.1 262.8v.6M87.1 263.8v.6M87.1 264.7v.6M87.1 265.7v.6M87.1 266.6v.7M87.1 267.6v.6M87.1 268.5v.4h-.7M154.6 260.9v.6M154.6 261.8v.7M154.6 262.8v.6M154.6 263.8v.6M154.6 264.7v.6"/>
<path d="M154.6 265.7v.6M154.6 266.6v.7M154.6 267.6v.6M154.6 268.5v.4h.7M155.6 268.9h.7M156.5 268.9h.7M157 268.9v.4M157 269.6v.4M157.5 268.9h.7M158.5 268.9h.6M158.7 268.9v.4M158.7 269.6v.4"/>
<path d="M159.4 268.9h.7M161 268.5v.4h-.6M161 260.9v.6M161 261.8v.7M161 262.8v.6M161 263.8v.6M161 264.7v.6M161 265.7v.6M161 266.6v.7M161 267.6v.6"/>
</g>
<g font-size="6.8">
<text x="149.8" y="68.9" transform="rotate(-180 149.8 68.9)">2</text>
<text x="23.7" y="162.3" transform="rotate(-180 23.7 162.3)">1</text>
<text x="23.1" y="278.6" transform="rotate(-180 23.1 278.6)">3</text>
</g>
<g font-size="4.9">
<text x="96.7" y="24.9" transform="rotate(90 96.7 24.9)">78</text>
<text x="106.4" y="41.3" transform="rotate(90 106.4 41.3)">150</text>
<text x="49.1" y="61.5" transform="rotate(-180 49.1 61.5)">150</text>
<text x="84.2" y="60.7" transform="rotate(-180 84.2 60.7)">150</text>
<text x="66.5" y="70.6" transform="rotate(-180 66.5 70.6)">500</text>
<text x="106" y="70.2" transform="rotate(90 106 70.2)">10</text>
<text x="106" y="171" transform="rotate(90 106 171)">1840</text>
<text x="133.5" y="171" transform="rotate(90 133.5 171)">1860</text>
<text x="66.5" y="281.9" transform="rotate(-180 66.5 281.9)">500</text>
<text x="106" y="277.3" transform="rotate(90 106 277.3)">10</text>
<text x="146.6" y="276.1" transform="rotate(-180 146.6 276.1)">72</text>
</g>
<text font-size="3.9" x="175.4" y="31.6" transform="rotate(-180 175.4 31.6)">BOM FOR POST</text>
<g font-size="2.9">
<text x="123.3" y="13.1" transform="rotate(-180 123.3 13.1)">1NO</text>
<text x="124.2" y="17.3" transform="rotate(-180 124.2 17.3)">2NOS</text>
<text x="153.3" y="13.2" transform="rotate(-180 153.3 13.2)">500X90X10THK</text>
<text x="154.2" y="17.3" transform="rotate(-180 154.2 17.3)">150X150X10THK</text>
<text x="193.4" y="17.3" transform="rotate(-180 193.4 17.3)">POST SUPPORT PLATE</text>
<text x="195.3" y="13.1" transform="rotate(-180 195.3 13.1)">ROLLER SUPPORT PLATE</text>
<text x="202.7" y="17" transform="rotate(-180 202.7 17)">2</text>
<text x="202.7" y="12.8" transform="rotate(-180 202.7 12.8)">3</text>
<text x="124.2" y="21.5" transform="rotate(-180 124.2 21.5)">2NOS</text>
<text x="155" y="21.5" transform="rotate(-180 155 21.5)">72X72X3.2X1840L</text>
<text x="186.4" y="21.5" transform="rotate(-180 186.4 21.5)">MS SQ. TUBE</text>
<text x="202.6" y="21.2" transform="rotate(-180 202.6 21.2)">1</text>
<text x="123.3" y="25.4" transform="rotate(-180 123.3 25.4)">QTY</text>
<text x="153.9" y="25.3" transform="rotate(-180 153.9 25.3)">SPECIFICATION</text>
<text x="186.9" y="25.3" transform="rotate(-180 186.9 25.3)">DESCRIPTION</text>
<text x="206.6" y="25.3" transform="rotate(-180 206.6 25.3)">SL NO.</text>
</g>
<g font-size="1.9">
<text x="21.7" y="20.8" transform="rotate(-180 21.7 20.8)">PVT. LTD. PUNE</text>
<text x="24.8" y="23" transform="rotate(-180 24.8 23)">NIHVA TECHNOLOGIES</text>
<text x="76.3" y="21.4" transform="rotate(-180 76.3 21.4)">TITLE:- END POST</text>
</g>
<g font-size="1.8">
<text x="18.2" y="4.3" transform="rotate(-180 18.2 4.3)">SHEET: 01 OF 01</text>
<text x="22.2" y="4.3" transform="rotate(-180 22.2 4.3)">1:1</text>
<text x="31" y="4.3" transform="rotate(-180 31 4.3)">SCALE:--</text>
<text x="46.9" y="4.3" transform="rotate(-180 46.9 4.3)">SCALE: NTS</text>
<text x="11.9" y="6.9" transform="rotate(-180 11.9 6.9)">REV- 0</text>
<text x="15.9" y="9.4" transform="rotate(-180 15.9 9.4)">QTY:-1 NOS</text>
<text x="46" y="6.8" transform="rotate(-180 46 6.8)">DWG NO:-NIHVA/22-23/MFG/0107</text>
<text x="46.7" y="9.4" transform="rotate(-180 46.7 9.4)">PRODUCT - POST</text>
<text x="46.7" y="11.9" transform="rotate(-180 46.7 11.9)">LOCATION -</text>
<text x="46.6" y="14.4" transform="rotate(-180 46.6 14.4)">CLIENT - POONAM ROLLER FLOUR MILL PVT LTD</text>
</g>
<g font-size="1.7">
<text x="118.6" y="9.6" transform="rotate(-180 118.6 9.6)">Revised By</text>
<text x="131.9" y="9.4" transform="rotate(-180 131.9 9.4)">Date</text>
<text x="196.3" y="9.4" transform="rotate(-180 196.3 9.4)">Revision</text>
<text x="204.6" y="9.4" transform="rotate(-180 204.6 9.4)">Rev No.</text>
</g>
<g font-size="1.5">
<text x="22.4" y="17.8" transform="rotate(-180 22.4 17.8)">Email:- info@nihva.com</text>
<text x="24.1" y="16.5" transform="rotate(-180 24.1 16.5)">Website:- www.nihva.com</text>
<text x="52.2" y="16.7" transform="rotate(-180 52.2 16.7)">SIGN</text>
<text x="60.2" y="16.7" transform="rotate(-180 60.2 16.7)">DATE</text>
<text x="69.3" y="16.7" transform="rotate(-180 69.3 16.7)">NAME</text>
<text x="21.5" y="19.3" transform="rotate(-180 21.5 19.3)">Tel : 020 66304033</text>
</g>
<g font-size="1.3">
<text x="61.3" y="9.7" transform="rotate(-180 61.3 9.7)">24/01/2023</text>
<text x="68.7" y="9.7" transform="rotate(-180 68.7 9.7)">A.K</text>
<text x="76.8" y="9.7" transform="rotate(-180 76.8 9.7)">APPRD.</text>
<text x="61.3" y="14.8" transform="rotate(-180 61.3 14.8)">24/01/2023</text>
<text x="69.8" y="14.8" transform="rotate(-180 69.8 14.8)">NIRMALA K</text>
<text x="76.8" y="14.5" transform="rotate(-180 76.8 14.5)">DRAWN</text>
<text x="76.9" y="12.3" transform="rotate(-180 76.9 12.3)">CHECK</text>
<text x="75.5" y="25.9" transform="rotate(-180 75.5 25.9)">This drawing &amp; design is the property of NIHVA TECHNOLOGIES. Not to be sold or copied to any other concern.</text>
</g>
<text font-size="1.2" x="72.5" y="4.5" transform="rotate(-180 72.5 4.5)">ALL DIMENSION ARE IN mm</text>
<text font-size="1.1" x="76.9" y="7.1" transform="rotate(-180 76.9 7.1)">If any queries contact : design@nihva.com</text>
</svg>
